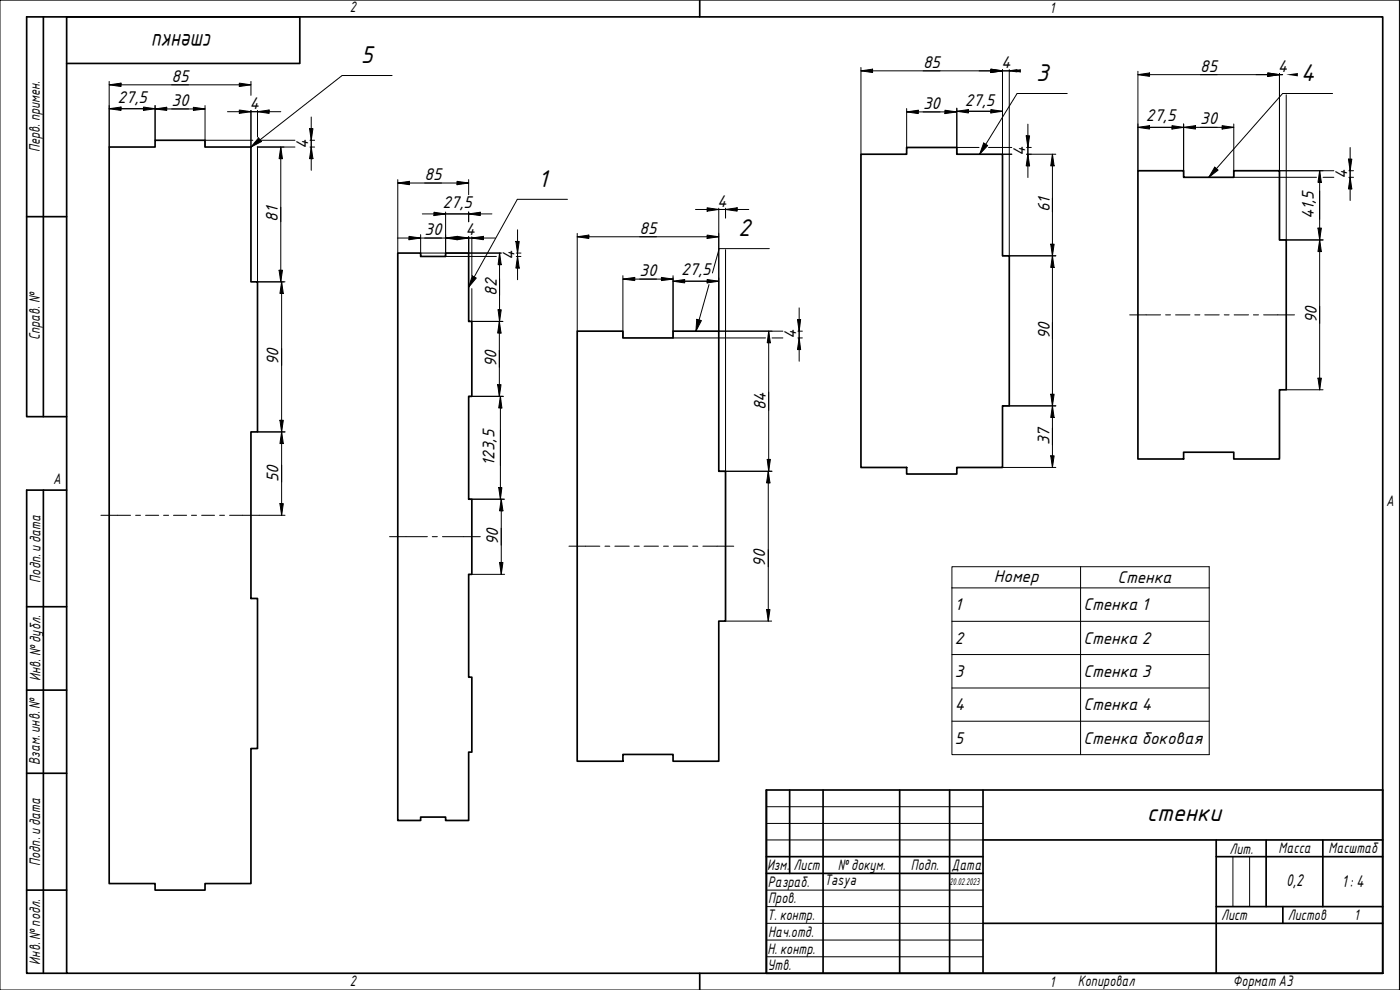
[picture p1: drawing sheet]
<svg xmlns="http://www.w3.org/2000/svg" width="420mm" height="297mm" viewBox="0 0 420 297" stroke-linecap="round" stroke-linejoin="round" font-family="sans-serif">
<path d="M32.8 44.1h13.7v-2h15v2h13.8v40.5h2v45h-2v50h2v45h-2v40.5h-13.8v2h-15v-2h-13.7zM258.4 46.3h13.7v-2.1h15v2.1h13.8v30.5h2v45h-2v18.5h-13.8v1.9h-15v-1.9h-13.7zM341.5 51.2h13.7v2h15.1v-2h13.7v20.8h2v45h-2v20.7h-13.7v-2h-15.1v2h-13.7zM119.4 75.9h6.8v1h7.5v-1h7v20.5h.9v22.5h-.9v30.9h.9v22.5h-.9v30.9h.9v22.5h-.9v20.5h-7v-1h-7.5v1h-6.8zM173.2 99.4h13.7v2h15.1v-2h13.7v42h2v45h-2v42h-13.7v-2h-15.1v2h-13.7z" fill="none" stroke="#000" stroke-width=".51"/>
<path d="M20 5.1h395v286.9h-395zM210 0v5.1M210 292v5" fill="none" stroke="#000" stroke-width=".51"/>
<path d="M0 0h420v297h-420z" fill="none" stroke="#000" stroke-width=".3"/>
<g fill="none" stroke="#000" stroke-width=".51">
<path d="M230 237h185v55h-185zM237 237v25.1M247 237v55M270 237v55M285 237v55M295 237v55M230 257h65M295 252h120M365 257h50M365 252v40M380 252v20M397 252v20"/>
<path d="M230 262.1h65M295 277h120M365 272h50M385 272v5"/>
</g>
<path d="M230 242h65M230 247.1h65M230 252h65M370 257v15M375 257v15M230 267.1h65M230 272h65M230 277h65M230 282.1h65M230 287.1h65" fill="none" stroke="#000" stroke-width=".3"/>
<path d="M13 5.1v119.9M20 19h70v-13.9h-82v119.9h12M8 65h12M13 147.1v144.9M20 147.1h-12v144.9h12M8 182h12M8 207.1h12M8 232h12M8 267.1h12" fill="none" stroke="#000" stroke-width=".51"/>
<g fill="none" stroke="#000" stroke-width=".3">
<path d="M117.7 22.7h-15l-27.4 21.4M320.3 28.1h-15.1l-11.2 18.2M399.9 28.1h-15l-22.1 25.1M77.6 41.4l.9 1.1-3.2 1.6zM170.3 59.8h-15l-14.6 26.4M295.2 42.9l1.2 .8-2.4 2.6zM364.6 50.2l1 .8-2.8 2.2zM230.9 74.6h-15.1l-2 7.3M141.7 82.8l1.2 .6-2.2 2.8zM209.1 95.8l1.4 .4-1.6 3.2zM212.8 85.4l-3.9 14M285.7 170h77.2v56.4h-77.2z"/>
<path d="M285.7 176.4h77.2M324.3 170v56.4M285.7 186.4h77.2M285.7 196.4h77.2M285.7 206.4h77.2M285.7 216.4h77.2"/>
</g>
<g fill="#000">
<path d="M77.6 41.4l.9 1.1-3.2 1.6z" fill-rule="evenodd"/>
<path d="M295.2 42.9l1.2 .8-2.4 2.6z" fill-rule="evenodd"/>
<path d="M364.6 50.2l1 .8-2.8 2.2z" fill-rule="evenodd"/>
<path d="M141.7 82.8l1.2 .6-2.2 2.8z" fill-rule="evenodd"/>
<path d="M209.1 95.8l1.4 .4-1.6 3.2z" fill-rule="evenodd"/>
</g>
<g fill="none" stroke="#000" stroke-width=".3">
<path d="M339 94.5h9.3M349.8 94.5h1.5M352.8 94.5h4.3M358.6 94.5h1.5M361.6 94.5h4.3M367.4 94.5h1.5M370.4 94.5h4.3M376.2 94.5h1.5M379.2 94.5h9.3M30.3 154.6h8.9M40.7 154.6h1.5M43.7 154.6h3.9"/>
<path d="M49.1 154.6h1.5M52.1 154.6h3.9M57.5 154.6h1.5M60.5 154.6h3.9M65.9 154.6h1.5M68.9 154.6h8.9M116.9 161h11.4M129.7 161h1.6M132.8 161h11.3M170.8 163.9h9.2M181.5 163.9h1.5M184.5 163.9h4.3"/>
<path d="M190.3 163.9h1.5M193.3 163.9h4.3M199.1 163.9h1.5M202.1 163.9h4.3M207.9 163.9h1.5M210.9 163.9h9.3"/>
</g>
<g fill="none" stroke="#000" stroke-width=".3">
<path d="M32.8 25.4l3.5-.5v1.1zM32.8 32.6l3.5-.5v1zM32.8 25.4h42.5M32.8 24.4v19.7M32.8 32.6h13.7M43.1 32.1l3.4 .5-3.4 .5zM46.5 32.7l3.5-.5v.9zM46.5 32.7h15M46.5 31.7v10.4M58 32.2l3.5 .5-3.5 .4zM61.5 31.7v12.4M68.3 33.5h16"/>
<path d="M71.8 33l3.5 .5-3.5 .5zM71.8 24.9l3.5 .5-3.5 .6zM75.3 33.1l.1 11M75.3 24.4v4.2M77.3 33.5l3.5-.5v1zM77.3 33.1v8M92.9 38.6h1l-.5 3.5zM93.4 35.1v16M258.4 21.3l3.5-.5v1zM258.4 21.3h44.9M258.4 20.2v26.1M272.1 33.6l3.5-.5v1z"/>
<path d="M272.1 33.6h15M272.1 32.6v11.6M283.6 33.1l3.5 .5-3.5 .5zM287.1 33.4l3.5-.5v1zM287.1 33.4h13.8M287.1 32.4v13.9M297.4 32.9l3.5 .5-3.5 .5zM297.4 20.8l3.5 .5-3.5 .5zM300.9 20.9v25.4h2.8M302.9 20.9v55.9M302.9 21.3l2.3 .3M305.2 20.9l-2.3 .4h2.3"/>
<path d="M308.5 37.3v16M341.5 38.2l3.5-.5v1zM341.5 22.4l3.5-.5v1zM341.5 22.4h43.4h-1.4M341.5 38.2h28.8M341.5 21.4v29.8M351.7 37.7l3.5 .5-3.5 .5zM355.2 38.2l3.6-.5v1zM355.2 37.2v16M366.8 37.7l3.5 .5-3.5 .5zM370.3 37.2v16h24.8M380.5 21.9l3.5 .5-3.5 .5z"/>
<path d="M384 22v29.2h16.3M386 28.4v43.6M61.5 42.1h14.4M77.2 44.1h11.3M77.3 44.1v40.5h8.2M78 42.1h10.5M84.3 44.1l.5 3.5h-1zM84.3 44.1v40.5M93 44.1h1.4M93 42.1h1.4M93.4 44.1l.5 3.5h-1zM119.4 54.9l3.5-.5v1z"/>
<path d="M119.4 54.9h21.3M119.4 53.9v22M137.2 54.4l3.5 .5-3.5 .5zM140.7 53.9v4.5M287.1 44.2h6.7M296.7 44.2h7M308 40.8h1l-.5 3.4zM308.1 46.3h8.8M308.1 44.2h1.4M308.5 46.3l.5 3.5h-1zM315.8 46.3l.6 3.5h-1.1zM315.8 46.3v94"/>
<path d="M396 51.2l.6 3.5h-1.1zM396 51.2v65.8M397.1 53.2h3.2M404.7 47.7h1l-.5 3.5zM404.8 51.2h1.4M404.8 53.2h1.4M405.2 53.2l.5 3.5h-1zM405.2 44.2v16M119.3 71.4h29.4M122.7 70.9l3.5 .5-3.5 .5zM126.2 75.9h24.2M126.2 70.4v6.5"/>
<path d="M126.7 64.2h20.9M130.2 63.7l3.5 .5-3.5 .5zM133.7 71.4l3.5-.5v1zM133.7 63.6v13.3h15.3M137.2 70.9l3.5 .5-3.5 .5zM140.7 64.2l3.4-.5v1zM140.7 63.6v2.9M140.7 71v4.9M141.6 71.4l3.5-.5v1zM141.6 71v11.9M149.9 75.9l.5 3.5h-.9zM149.9 75.9v20.5"/>
<path d="M154.8 72.4h1l-.5 3.5zM154.9 76.9h1.4M154.9 75.9h1.4M155.3 76.9l.5 3.5h-1zM155.3 68.9v15M173.2 71l3.5-.5v1.1zM173.2 71h42.5M173.2 70v29.4M208.7 62.9h16M212.2 70.5l3.5 .5-3.5 .6zM212.2 62.3l3.5 .6-3.5 .5zM215.7 62.5v36.9h19.2"/>
<path d="M217.7 62.9l3.5-.6v1.1zM217.7 62.5v3M217.7 74.9v66.5M300.9 76.8h16M315.3 73.3h1.1l-.6 3.5zM315.8 76.8l.6 3.4h-1.1zM384 72h13.1M395.5 68.4h1.1l-.6 3.6zM396 72l.6 3.5h-1.1zM83.8 81.1h1l-.5 3.5zM84.5 84.6l.5 3.5h-1zM84.5 84.6v70"/>
<path d="M140.7 96.4h10.2M141.6 86.6v9.8M149.5 92.9h.9l-.5 3.5zM149.9 96.4l.5 3.5h-1zM149.9 96.4v22.5M186.9 83.7l3.6-.5v1zM186.9 83.7h15.1M186.9 82.7v18.7M198.5 83.2l3.5 .5-3.5 .5zM202 84.4l3.5-.5v1zM202 84.4h13.7M202 82.7v18.7h27.7"/>
<path d="M212.2 83.9l3.5 .5-3.5 .5zM230.7 99.4l.5 3.5h-.9zM230.7 99.4v42M239.3 95.9h1l-.5 3.5zM239.5 99.4h1.3M239.8 92.4v16M140.7 118.9h10.4M149.4 115.4h1l-.5 3.5zM150.2 118.9l.4 3.5h-.9zM150.2 118.9v30.9M231.7 101.4h3.2M239.5 101.4h1.3"/>
<path d="M239.8 101.4l.5 3.5h-1zM315.3 118.3h1.1l-.6 3.5zM386 117h11.1M395.5 113.5h1.1l-.6 3.5zM77.3 129.6h8.2M84 126.1h1l-.5 3.5zM84.5 129.6l.5 3.5h-1zM230.3 137.8h.9l-.5 3.6zM300.9 121.8h16M315.3 136.8h1.1l-.6 3.5zM315.8 121.8l.6 3.5h-1.1zM77.8 154.6h7.7"/>
<path d="M84 151.1h1l-.5 3.5zM140.7 149.8h10.7M149.7 146.3h.9l-.4 3.5zM150.4 149.8l.5 3.5h-1zM150.4 149.8v22.5M215.7 141.4h16M230.6 141.4l.5 3.5h-1zM230.6 141.4v45M300.9 140.3h16M141.6 172.3h9.8M149.9 168.8h1l-.5 3.5zM217.7 186.4h13.9"/>
<path d="M230.1 182.9h1l-.5 3.5z"/>
</g>
<g fill="#000">
<path d="M32.8 25.4l3.5-.5v1.1z" fill-rule="evenodd"/>
<path d="M32.8 32.6l3.5-.5v1z" fill-rule="evenodd"/>
<path d="M43.1 32.1l3.4 .5-3.4 .5z" fill-rule="evenodd"/>
<path d="M46.5 32.7l3.5-.5v.9z" fill-rule="evenodd"/>
<path d="M58 32.2l3.5 .5-3.5 .4z" fill-rule="evenodd"/>
<path d="M71.8 33l3.5 .5-3.5 .5z" fill-rule="evenodd"/>
<path d="M71.8 24.9l3.5 .5-3.5 .6z" fill-rule="evenodd"/>
<path d="M77.3 33.5l3.5-.5v1z" fill-rule="evenodd"/>
<path d="M92.9 38.6h1l-.5 3.5z" fill-rule="evenodd"/>
<path d="M258.4 21.3l3.5-.5v1z" fill-rule="evenodd"/>
<path d="M272.1 33.6l3.5-.5v1z" fill-rule="evenodd"/>
<path d="M283.6 33.1l3.5 .5-3.5 .5z" fill-rule="evenodd"/>
<path d="M287.1 33.4l3.5-.5v1z" fill-rule="evenodd"/>
<path d="M297.4 32.9l3.5 .5-3.5 .5z" fill-rule="evenodd"/>
<path d="M297.4 20.8l3.5 .5-3.5 .5z" fill-rule="evenodd"/>
<path d="M297.4 20.8l3.5 .5-3.5 .5z" fill-rule="evenodd"/>
<path d="M302.9 21.3l3.5-.5v1z" fill-rule="evenodd"/>
<path d="M341.5 38.2l3.5-.5v1z" fill-rule="evenodd"/>
<path d="M341.5 22.4l3.5-.5v1z" fill-rule="evenodd"/>
<path d="M351.7 37.7l3.5 .5-3.5 .5z" fill-rule="evenodd"/>
<path d="M355.2 38.2l3.6-.5v1z" fill-rule="evenodd"/>
<path d="M366.8 37.7l3.5 .5-3.5 .5z" fill-rule="evenodd"/>
<path d="M380.5 21.9l3.5 .5-3.5 .5z" fill-rule="evenodd"/>
<path d="M380.5 21.9l3.5 .5-3.5 .5z" fill-rule="evenodd"/>
<path d="M386 22.4l3.5-.5v1z" fill-rule="evenodd"/>
<path d="M84.3 44.1l.5 3.5h-1z" fill-rule="evenodd"/>
<path d="M93.4 44.1l.5 3.5h-1z" fill-rule="evenodd"/>
<path d="M119.4 54.9l3.5-.5v1z" fill-rule="evenodd"/>
<path d="M137.2 54.4l3.5 .5-3.5 .5z" fill-rule="evenodd"/>
<path d="M308 40.8h1l-.5 3.4z" fill-rule="evenodd"/>
<path d="M308.5 46.3l.5 3.5h-1z" fill-rule="evenodd"/>
<path d="M315.8 46.3l.6 3.5h-1.1z" fill-rule="evenodd"/>
<path d="M396 51.2l.6 3.5h-1.1z" fill-rule="evenodd"/>
<path d="M404.7 47.7h1l-.5 3.5z" fill-rule="evenodd"/>
<path d="M405.2 53.2l.5 3.5h-1z" fill-rule="evenodd"/>
<path d="M122.7 70.9l3.5 .5-3.5 .5z" fill-rule="evenodd"/>
<path d="M130.2 63.7l3.5 .5-3.5 .5z" fill-rule="evenodd"/>
<path d="M137.2 70.9l3.5 .5-3.5 .5z" fill-rule="evenodd"/>
<path d="M133.7 71.4l3.5-.5v1z" fill-rule="evenodd"/>
<path d="M140.7 64.2l3.4-.5v1z" fill-rule="evenodd"/>
<path d="M141.6 71.4l3.5-.5v1z" fill-rule="evenodd"/>
<path d="M149.9 75.9l.5 3.5h-.9z" fill-rule="evenodd"/>
<path d="M154.8 72.4h1l-.5 3.5z" fill-rule="evenodd"/>
<path d="M173.2 71l3.5-.5v1.1z" fill-rule="evenodd"/>
<path d="M212.2 70.5l3.5 .5-3.5 .6z" fill-rule="evenodd"/>
<path d="M212.2 62.3l3.5 .6-3.5 .5z" fill-rule="evenodd"/>
<path d="M217.7 62.9l3.5-.6v1.1z" fill-rule="evenodd"/>
<path d="M315.3 73.3h1.1l-.6 3.5z" fill-rule="evenodd"/>
<path d="M395.5 68.4h1.1l-.6 3.6z" fill-rule="evenodd"/>
<path d="M396 72l.6 3.5h-1.1z" fill-rule="evenodd"/>
<path d="M83.8 81.1h1l-.5 3.5z" fill-rule="evenodd"/>
<path d="M84.5 84.6l.5 3.5h-1z" fill-rule="evenodd"/>
<path d="M149.5 92.9h.9l-.5 3.5z" fill-rule="evenodd"/>
<path d="M149.9 96.4l.5 3.5h-1z" fill-rule="evenodd"/>
<path d="M155.3 76.9l.5 3.5h-1z" fill-rule="evenodd"/>
<path d="M186.9 83.7l3.6-.5v1z" fill-rule="evenodd"/>
<path d="M198.5 83.2l3.5 .5-3.5 .5z" fill-rule="evenodd"/>
<path d="M202 84.4l3.5-.5v1z" fill-rule="evenodd"/>
<path d="M212.2 83.9l3.5 .5-3.5 .5z" fill-rule="evenodd"/>
<path d="M239.3 95.9h1l-.5 3.5z" fill-rule="evenodd"/>
<path d="M315.8 76.8l.6 3.4h-1.1z" fill-rule="evenodd"/>
<path d="M149.4 115.4h1l-.5 3.5z" fill-rule="evenodd"/>
<path d="M230.7 99.4l.5 3.5h-.9z" fill-rule="evenodd"/>
<path d="M239.8 101.4l.5 3.5h-1z" fill-rule="evenodd"/>
<path d="M315.3 118.3h1.1l-.6 3.5z" fill-rule="evenodd"/>
<path d="M395.5 113.5h1.1l-.6 3.5z" fill-rule="evenodd"/>
<path d="M84 126.1h1l-.5 3.5z" fill-rule="evenodd"/>
<path d="M84.5 129.6l.5 3.5h-1z" fill-rule="evenodd"/>
<path d="M150.2 118.9l.4 3.5h-.9z" fill-rule="evenodd"/>
<path d="M230.3 137.8h.9l-.5 3.6z" fill-rule="evenodd"/>
<path d="M315.3 136.8h1.1l-.6 3.5z" fill-rule="evenodd"/>
<path d="M315.8 121.8l.6 3.5h-1.1z" fill-rule="evenodd"/>
<path d="M84 151.1h1l-.5 3.5z" fill-rule="evenodd"/>
<path d="M149.7 146.3h.9l-.4 3.5z" fill-rule="evenodd"/>
<path d="M150.4 149.8l.5 3.5h-1z" fill-rule="evenodd"/>
<path d="M230.6 141.4l.5 3.5h-1z" fill-rule="evenodd"/>
<path d="M149.9 168.8h1l-.5 3.5z" fill-rule="evenodd"/>
<path d="M230.1 182.9h1l-.5 3.5z" fill-rule="evenodd"/>
</g>
<g font-size="7">
<text x="63.8" y="10.3" transform="rotate(180 63.8 10.3)">стенки</text>
<text x="108.3" y="18.9">5</text>
<text x="311" y="24.3">3</text>
<text x="390.4" y="24.3">4</text>
<text x="161.5" y="56.1">1</text>
<text x="221.6" y="70.9">2</text>
<text x="344.2" y="246.2">стенки</text>
</g>
<g font-size="4.9">
<text x="277.1" y="20.4">85</text>
<text x="300.4" y="20.4">4</text>
<text x="360.2" y="21.5">85</text>
<text x="383.5" y="21.5">4</text>
<text x="51.5" y="24.6">85</text>
<text x="35.2" y="30.9">27,5</text>
<text x="51.5" y="31.8">30</text>
<text x="74.9" y="32.6">4</text>
<text x="277.1" y="32.7">30</text>
<text x="289.6" y="31.7">27,5</text>
<text x="343.9" y="36.4">27,5</text>
<text x="360.2" y="37.3">30</text>
<text x="92.5" y="44.6" transform="rotate(-90 92.5 44.6)">4</text>
<text x="307.7" y="46.7" transform="rotate(-90 307.7 46.7)">4</text>
<text x="404.3" y="53.6" transform="rotate(-90 404.3 53.6)">4</text>
<text x="127.4" y="54">85</text>
<text x="132.8" y="62.4">27,5</text>
<text x="215.3" y="62">4</text>
<text x="315" y="63.7" transform="rotate(-90 315 63.7)">61</text>
<text x="394.3" y="65.8" transform="rotate(-90 394.3 65.8)">41,5</text>
<text x="83.4" y="66.5" transform="rotate(-90 83.4 66.5)">81</text>
<text x="127.4" y="70.5">30</text>
<text x="139.7" y="70.5">4</text>
<text x="192" y="70.2">85</text>
<text x="154.4" y="77.9" transform="rotate(-90 154.4 77.9)">4</text>
<text x="192" y="82.9">30</text>
<text x="204.4" y="82.6">27,5</text>
<text x="149.1" y="88.7" transform="rotate(-90 149.1 88.7)">82</text>
<text x="239" y="101.8" transform="rotate(-90 239 101.8)">4</text>
<text x="315" y="101.8" transform="rotate(-90 315 101.8)">90</text>
<text x="395.2" y="97" transform="rotate(-90 395.2 97)">90</text>
<text x="83.6" y="109.7" transform="rotate(-90 83.6 109.7)">90</text>
<text x="149" y="110.2" transform="rotate(-90 149 110.2)">90</text>
<text x="229.9" y="123.1" transform="rotate(-90 229.9 123.1)">84</text>
<text x="315" y="133.5" transform="rotate(-90 315 133.5)">37</text>
<text x="148.4" y="139.7" transform="rotate(-90 148.4 139.7)">123,5</text>
<text x="83.6" y="144.6" transform="rotate(-90 83.6 144.6)">50</text>
<text x="149.5" y="163.6" transform="rotate(-90 149.5 163.6)">90</text>
<text x="229.7" y="170" transform="rotate(-90 229.7 170)">90</text>
<text x="298.3" y="174.5">Номер</text>
<text x="335.4" y="175">Стенка</text>
<text x="286.6" y="183.1">1</text>
<text x="325.2" y="183.1">Стенка 1</text>
<text x="286.6" y="193.2">2</text>
<text x="325.2" y="193.2">Стенка 2</text>
<text x="286.6" y="203.1">3</text>
<text x="325.2" y="203.1">Стенка 3</text>
<text x="286.6" y="213.2">4</text>
<text x="325.2" y="213.2">Стенка 4</text>
<text x="286.6" y="223.1">5</text>
<text x="325.2" y="223.1">Стенка боковая</text>
<text x="386" y="265.9">0,2</text>
<text x="402.7" y="266.2">1: 4</text>
</g>
<g font-size="4.4">
<text x="105" y="3.7">2</text>
<text x="315" y="3.8">1</text>
<text x="11.9" y="45.6" transform="rotate(-90 11.9 45.6)">Перв. примен.</text>
<text x="12" y="102.2" transform="rotate(-90 12 102.2)">Справ. №</text>
<text x="16" y="145.2">A</text>
<text x="416" y="151.7">A</text>
<text x="12.2" y="174.8" transform="rotate(-90 12.2 174.8)">Подп. идата</text>
<text x="12.2" y="204.3" transform="rotate(-90 12.2 204.3)">Инв. №дубл.</text>
<text x="12" y="229.5" transform="rotate(-90 12 229.5)">Взам. инв. №</text>
<text x="369" y="256.1">Лит.</text>
<text x="383.7" y="256.1">Масса</text>
<text x="398.7" y="256.1">Масштаб</text>
<text x="12.1" y="259.8" transform="rotate(-90 12.1 259.8)">Подп. идата</text>
<text x="230.2" y="261.1">Изм.</text>
<text x="238.2" y="261.1">Лист</text>
<text x="251.5" y="261">№докум.</text>
<text x="273.4" y="261.2">Подп.</text>
<text x="285.6" y="261.2">Дата</text>
<text x="230.4" y="266.1">Разраб.</text>
<text x="247.4" y="265.7">Tasya</text>
<text x="230.6" y="271.1">Пров.</text>
<text x="230.3" y="276.1">Т. контр.</text>
<text x="230.5" y="281.1">Нач.отд.</text>
<text x="366.5" y="276.1">Лист</text>
<text x="386.5" y="276.1">Листов</text>
<text x="406.4" y="276">1</text>
<text x="230.4" y="286.1">Н. контр.</text>
<text x="12.1" y="289.4" transform="rotate(-90 12.1 289.4)">Инв. №подл.</text>
<text x="230.3" y="291.1">Утв.</text>
<text x="105" y="295.9">2</text>
<text x="315" y="296.1">1</text>
<text x="323.5" y="295.8">Копировал</text>
<text x="370" y="295.8">Формат А3</text>
</g>
<text font-size="2.8" x="285" y="265.5">20.02.2023</text>
</svg>
